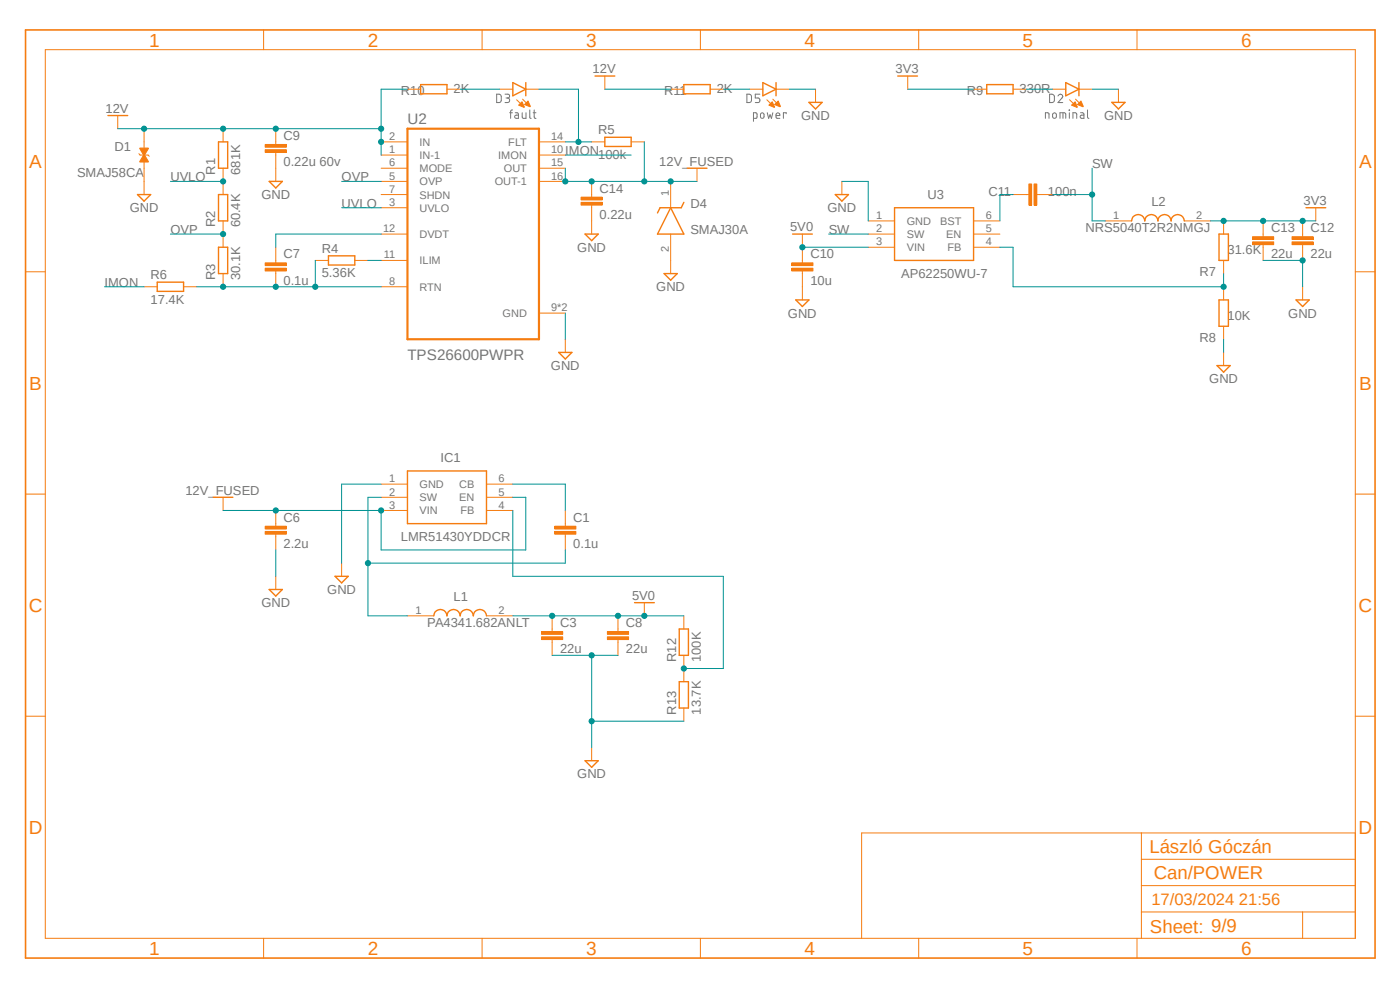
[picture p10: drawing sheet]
<svg xmlns="http://www.w3.org/2000/svg" width="297mm" height="210mm" viewBox="0 0 297 210" stroke-linecap="round" stroke-linejoin="round" font-family="sans-serif">
<path d="M4.9 6l287.2 197.9M292.1 6l-287.2 197.9" fill="none" stroke="#fff" stroke-width=".21"/>
<g fill="none" stroke="#757575" stroke-width=".21">
<path d="M105.4 20h.6l.3 .3v1l-.3 .4-.6 .1zM107.1 20h.6a.4 .4 0 0 1 .4 .4 .4 .4 0 0 1-.4 .4h-.3M158.5 20l.8 .2 .1 1.1a.44 .44 0 0 1-.5 .5h-.4zM161.2 20h-1v.8h.6a.5 .5 0 0 1 .4 .5 .5 .5 0 0 1-.4 .5h-.6M222.7 20h.7l.2 .3a1.41 1.41 0 0 1-.1 1.3l-.8 .2zM107.7 20.8a.49 .49 0 0 1 .4 .5 .49 .49 0 0 1-.4 .5h-.6M108.1 23.9h.6M108.7 23.3l-.2 .1-.2 .2v1.5M109.3 23.9l.6 .1 .1 .2v.9h-.7a.34 .34 0 0 1 0-.6l.7-.1M110.8 23.9v.9l.2 .3h.6v-1.2M112.4 23.3v1.7l.3 .1M113.1 23.9h.6"/>
<path d="M113.3 23.3v1.5l.2 .3h.2M159.9 25.1h.6l.1-.1-.1-1-.6-.1v1.8M161.4 24.1l.1-.1a.38 .38 0 0 1 .4 0 .38 .38 0 0 1 .2 .3v.4a.38 .38 0 0 1-.4 .4 .38 .38 0 0 1-.4-.4zM162.8 23.9l.3 1.2 .3-.8 .3 .8 .3-1.2M164.6 24.5h.8a.41 .41 0 0 0-.3-.5 .41 .41 0 0 0-.5 .3l.2 .8h.6M166.8 24.1v-.2h-.6v1.2M221.8 25.1v-1.2l.7 .2v1M223.4 24.1a.41 .41 0 0 1 .4-.2 .41 .41 0 0 1 .3 .4v.4a.4 .4 0 0 1-.4 .4 .4 .4 0 0 1-.4-.4zM224.5 20.4a.49 .49 0 0 1 .6-.4 .49 .49 0 0 1 .2 .8l-.8 1h1M224.9 25.1v-1.2l1 .1 .2 .2v.9M225.5 23.9v1.2M226.8 23.3l.1 .2z"/>
<path d="M226.9 23.9v1.2M227.6 25.1v-1.2l.8 .2v1M229.2 23.9l.6 .1 .2 .2v.9h-.5a.34 .34 0 0 1-.3-.3 .34 .34 0 0 1 .3-.4h.5M230.7 23.3v1.5l.3 .3"/>
</g>
<path d="M92 130.6a1.4 1.4 0 0 1 1.4-1.3 1.4 1.4 0 0 1 1.4 1.3 1.4 1.4 0 0 1 1.4-1.3 1.4 1.4 0 0 1 1.4 1.3 1.4 1.4 0 0 1 1.4-1.3 1.4 1.4 0 0 1 1.4 1.3 1.4 1.4 0 0 1 1.4-1.3 1.4 1.4 0 0 1 1.4 1.3M124.1 161.4h2.8l-1.4 1.4z" fill="none" stroke="#f57c10" stroke-width=".3"/>
<path d="M86.4 130.6h5.6M103.2 130.6h5.6M131.1 133.4v.6M131.1 135.7v.5M125.5 158.6v2.8" fill="none" stroke="#f57c10" stroke-width=".21"/>
<path d="M128.9 135.1h4.4v.6h-4.4z" fill-rule="evenodd" fill="#f57c10"/>
<path d="M128.9 135.1h4.4v.6h-4.4z" fill="none" stroke="#f57c10" stroke-width=".21"/>
<path d="M128.9 134h4.4v.6h-4.4z" fill-rule="evenodd" fill="#f57c10"/>
<path d="M117.1 133.4v.6M117.1 135.7v.5M128.9 134h4.4v.6h-4.4zM131.1 130.6v2.8M131.1 136.2v2.8" fill="none" stroke="#f57c10" stroke-width=".21"/>
<path d="M114.9 135.1h4.5v.6h-4.5z" fill-rule="evenodd" fill="#f57c10"/>
<path d="M114.9 135.1h4.5v.6h-4.5z" fill="none" stroke="#f57c10" stroke-width=".21"/>
<path d="M114.9 134h4.5v.6h-4.5z" fill-rule="evenodd" fill="#f57c10"/>
<g fill="none" stroke="#f57c10" stroke-width=".21">
<path d="M9.6 10.5h277.9v188.6h-277.9zM55.9 6.3v4.2M102.3 6.3v4.2M148.6 6.3v4.2M194.9 6.3v4.2M241.2 6.3v4.2M178.6 38.5v2.8M5.4 57.7h4.2M170.2 49.7v2.8M170.2 55.2v.6M170.2 57.4v.6M184.2 46.9h5.6"/>
<path d="M184.2 49.7h5.6M184.2 52.5h5.6M206.5 46.9h5.6M206.5 49.7h5.6M206.5 52.5h5.6M234.5 46.9h5.6M251.2 46.9h5.6M287.5 57.7h4.2M5.4 104.8h4.2M47.3 105.5v2.8M287.5 104.8h4.2M58.5 122.3v2.8"/>
<path d="M114.9 134h4.5v.6h-4.5zM117.1 130.6v2.8M117.1 136.2v2.8M136.7 127.8v2.8M5.4 151.9h4.2M287.5 151.9h4.2M242.1 176.7v22.4M287.5 176.7h-104.7v22.4M55.9 199.1v4.1M102.3 199.1v4.1M148.6 199.1v4.1M194.9 199.1v4.1"/>
<path d="M241.2 199.1v4.1M242.1 193.5h45.4M242.1 187.9h45.4M242.1 182.3h45.4M276.4 193.5v5.6"/>
</g>
<path d="M168.1 49.7h4.2M177.2 41.3h2.8l-1.4 1.4zM189.8 44.1h16.7v11.1h-16.7zM240.1 46.9a1.4 1.4 0 0 1 1.4-1.4 1.4 1.4 0 0 1 1.4 1.4 1.4 1.4 0 0 1 1.4-1.4 1.4 1.4 0 0 1 1.4 1.4 1.4 1.4 0 0 1 1.4-1.4 1.4 1.4 0 0 1 1.4 1.4 1.4 1.4 0 0 1 1.4-1.4 1.4 1.4 0 0 1 1.3 1.4M45.2 105.5h4.2M57.1 125.1h2.8l-1.4 1.3zM134.6 127.8h4.2" fill="none" stroke="#f57c10" stroke-width=".3"/>
<path d="M5.4 6.3h286.3v196.9h-286.3z" fill="none" stroke="#f57c10" stroke-width=".34"/>
<path d="M168 56.9h4.5v.6h-4.5z" fill-rule="evenodd" fill="#f57c10"/>
<path d="M168 56.9h4.5v.6h-4.5z" fill="none" stroke="#f57c10" stroke-width=".21"/>
<path d="M168 55.8h4.5v.5h-4.5z" fill-rule="evenodd" fill="#f57c10"/>
<path d="M168 55.8h4.5v.5h-4.5zM170.2 52.5v2.7M170.2 58v5.6M217.7 41.3h.6M220 41.3h.5" fill="none" stroke="#f57c10" stroke-width=".21"/>
<path d="M168.8 63.6h2.8l-1.4 1.4z" fill="none" stroke="#f57c10" stroke-width=".3"/>
<path d="M219.4 39h.6v4.5h-.6z" fill-rule="evenodd" fill="#f57c10"/>
<path d="M219.4 39h.6v4.5h-.6z" fill="none" stroke="#f57c10" stroke-width=".21"/>
<path d="M218.3 39h.6v4.5h-.6z" fill-rule="evenodd" fill="#f57c10"/>
<path d="M218.3 39h.6v4.5h-.6zM214.9 41.3h2.8M220.5 41.3h2.8M276.4 49.7v.5M276.4 51.9v.6M276.4 60.8v2.8" fill="none" stroke="#f57c10" stroke-width=".21"/>
<path d="M275 63.6h2.7l-1.3 1.4z" fill="none" stroke="#f57c10" stroke-width=".3"/>
<path d="M274.1 51.3h4.5v.6h-4.5z" fill-rule="evenodd" fill="#f57c10"/>
<path d="M274.1 51.3h4.5v.6h-4.5z" fill="none" stroke="#f57c10" stroke-width=".21"/>
<path d="M274.1 50.2h4.5v.6h-4.5z" fill-rule="evenodd" fill="#f57c10"/>
<path d="M268 49.7v.5M268 51.9v.6M274.1 50.2h4.5v.6h-4.5zM276.4 46.9v2.8M276.4 52.5v2.7" fill="none" stroke="#f57c10" stroke-width=".21"/>
<path d="M265.7 51.3h4.5v.6h-4.5z" fill-rule="evenodd" fill="#f57c10"/>
<path d="M265.7 51.3h4.5v.6h-4.5z" fill="none" stroke="#f57c10" stroke-width=".21"/>
<path d="M265.7 50.2h4.5v.6h-4.5z" fill-rule="evenodd" fill="#f57c10"/>
<g fill="none" stroke="#f57c10" stroke-width=".21">
<path d="M47.3 27.3v2.8M47.3 35.7v5.6M47.3 46.9v5.6M47.3 58v2.8M58.5 55.2v.6M58.5 57.4v.6M259.6 46.9v2.8M259.6 55.2v2.8M265.7 50.2h4.5v.6h-4.5zM268 46.9v2.8M268 52.5v2.7M279.1 44.1v2.8"/>
<path d="M259.6 60.8v2.8M259.6 69.2v2.8M259.6 74.8v2.8"/>
</g>
<path d="M46.4 30.1h1.9v5.6h-1.9zM46.4 41.3h1.9v5.6h-1.9zM46.4 52.5h1.9v5.5h-1.9zM258.6 49.7h2v5.5h-2zM277.1 44.1h4.2M258.2 77.6h2.8l-1.4 1.4zM258.6 63.6h2v5.6h-2z" fill="none" stroke="#f57c10" stroke-width=".3"/>
<path d="M56.3 56.9h4.4v.6h-4.4z" fill-rule="evenodd" fill="#f57c10"/>
<path d="M56.3 56.9h4.4v.6h-4.4z" fill="none" stroke="#f57c10" stroke-width=".21"/>
<path d="M56.3 55.8h4.4v.5h-4.4z" fill-rule="evenodd" fill="#f57c10"/>
<g fill="none" stroke="#f57c10" stroke-width=".21">
<path d="M58.5 30.1v.5M58.5 32.3v.6M125.5 30.1h2.8M133.9 30.1h2.8M142.3 38.5v5.6M56.3 55.8h4.4v.5h-4.4zM58.5 52.5v2.7M58.5 58v2.8M66.9 55.2h2.8M75.3 55.2h2.8M142.3 49.7v8.3M30.6 60.8h2.8"/>
<path d="M38.9 60.8h2.8M119.9 72v2.8"/>
</g>
<path d="M128.3 29.1h5.6v2h-5.6zM33.4 59.9h5.5v1.9h-5.5zM69.7 54.3h5.6v1.9h-5.6zM140.9 58h2.8l-1.4 1.4zM142.3 44.1l2.8 5.6h-5.6zM145.1 42.9l-.6 1.2h-4.5l-.5 1.1M118.5 74.8h2.8l-1.4 1.4z" fill="none" stroke="#f57c10" stroke-width=".3"/>
<path d="M56.3 31.7h4.4v.6h-4.4z" fill-rule="evenodd" fill="#f57c10"/>
<path d="M56.3 31.7h4.4v.6h-4.4z" fill="none" stroke="#f57c10" stroke-width=".21"/>
<path d="M56.3 30.6h4.4v.6h-4.4z" fill-rule="evenodd" fill="#f57c10"/>
<path d="M56.3 30.6h4.4v.6h-4.4zM58.5 27.3v2.8M58.5 32.9v2.8M125.5 41.3v.5M125.5 43.5v.6" fill="none" stroke="#f57c10" stroke-width=".21"/>
<path d="M123.3 42.9h4.5v.6h-4.5z" fill-rule="evenodd" fill="#f57c10"/>
<path d="M123.3 42.9h4.5v.6h-4.5z" fill="none" stroke="#f57c10" stroke-width=".21"/>
<path d="M123.3 41.8h4.5v.6h-4.5z" fill-rule="evenodd" fill="#f57c10"/>
<path d="M58.5 35.7v2.8M125.5 38.5v2.8M123.3 41.8h4.5v.6h-4.5zM125.5 44.1v5.6" fill="none" stroke="#f57c10" stroke-width=".21"/>
<path d="M57.1 38.5h2.8l-1.4 1.4zM124.1 49.7h2.8l-1.4 1.4z" fill="none" stroke="#f57c10" stroke-width=".3"/>
<path d="M30.6 32.7l.9 1.7h-1.8z" fill-rule="evenodd" fill="#f57c10"/>
<path d="M29.7 32.9h1.7M30.6 32.7l.9 1.7h-1.8z" fill="none" stroke="#f57c10" stroke-width=".21"/>
<path d="M29.7 31.4h1.8l-.9 1.7z" fill-rule="evenodd" fill="#f57c10"/>
<path d="M106 18.9h2.8M111.5 18.9h2.8M25 24.5v2.8M29.5 32.6l.2 .3M29.7 31.4h1.8l-.9 1.7zM30.6 27.3v4.2M30.6 34.3v7M31.4 32.9l.3 .2M109.6 21.2l1.6 1.5M110.9 21l1.5 1.6M147.9 35.7v2.8" fill="none" stroke="#f57c10" stroke-width=".21"/>
<path d="M108.8 17.5l2.7 1.4-2.7 1.4zM111.5 17.5v2.8M22.9 24.5h4.2M145.8 35.7h4.2M29.2 41.3h2.8l-1.4 1.4z" fill="none" stroke="#f57c10" stroke-width=".3"/>
<path d="M110 22.3l.7-.7 .6 1.1z" fill-rule="evenodd" fill="#f57c10"/>
<path d="M110 22.3l.7-.7 .6 1.1z" fill="none" stroke="#f57c10" stroke-width=".21"/>
<path d="M112 21.4l.5 1.2h-.1l-1.1-.4z" fill-rule="evenodd" fill="#f57c10"/>
<path d="M86.4 18.9h2.8M94.8 18.9h2.8M223.3 18.9h2.8M228.9 18.9h2.8M112 21.4l.5 1.2h-.1l-1.1-.4zM226.9 21.2l1.6 1.5M228.2 21l1.5 1.6" fill="none" stroke="#f57c10" stroke-width=".21"/>
<path d="M89.2 17.9h5.6v2h-5.6zM226.1 17.5l2.8 1.4-2.8 1.4zM228.9 17.5v2.8" fill="none" stroke="#f57c10" stroke-width=".3"/>
<path d="M227.3 22.3l.8-.7 .5 1.1z" fill-rule="evenodd" fill="#f57c10"/>
<path d="M227.3 22.3l.8-.7 .5 1.1z" fill="none" stroke="#f57c10" stroke-width=".21"/>
<path d="M229.3 21.4l.5 1.2h-.1l-1.1-.4z" fill-rule="evenodd" fill="#f57c10"/>
<path d="M128.3 16.1v2.8M142.3 18.9h2.8M150.7 18.9h2.8M173 18.9v2.8M192.6 16.1v2.8M206.5 18.9h2.8M214.9 18.9h2.8M237.3 18.9v2.8M229.3 21.4l.5 1.2h-.1l-1.1-.4zM58.5 111.1v.5M58.5 113.3v.6" fill="none" stroke="#f57c10" stroke-width=".21"/>
<path d="M126.2 16.1h4.2M145.1 17.9h5.6v2h-5.6zM190.5 16.1h4.1M209.3 17.9h5.6v2h-5.6zM171.6 21.7h2.8l-1.4 1.4zM235.9 21.7h2.8l-1.4 1.4z" fill="none" stroke="#f57c10" stroke-width=".3"/>
<path d="M56.3 112.7h4.4v.6h-4.4z" fill-rule="evenodd" fill="#f57c10"/>
<path d="M56.3 112.7h4.4v.6h-4.4z" fill="none" stroke="#f57c10" stroke-width=".21"/>
<path d="M56.3 111.6h4.4v.6h-4.4z" fill-rule="evenodd" fill="#f57c10"/>
<path d="M159 18.9h2.8M164.6 18.9h2.8M162.7 21.2l1.5 1.5M164 21l1.5 1.6M56.3 111.6h4.4v.6h-4.4zM58.5 108.3v2.8M58.5 113.9v2.8" fill="none" stroke="#f57c10" stroke-width=".21"/>
<path d="M161.8 17.5l2.8 1.4-2.8 1.4zM164.6 17.5v2.8" fill="none" stroke="#f57c10" stroke-width=".3"/>
<path d="M163.1 22.3l.7-.7 .5 1.1z" fill-rule="evenodd" fill="#f57c10"/>
<path d="M163.1 22.3l.7-.7 .5 1.1z" fill="none" stroke="#f57c10" stroke-width=".21"/>
<path d="M164.3 22.2l.8-.8 .5 1.2z" fill-rule="evenodd" fill="#f57c10"/>
<g fill="none" stroke="#f57c10" stroke-width=".21">
<path d="M80.9 30.1h5.5M80.9 32.9h5.5M80.9 35.7h5.5M80.9 38.5h5.5M114.3 30.1h5.6M114.3 32.9h5.6M114.3 35.7h5.6M114.3 38.5h5.6M164.3 22.2l.8-.8 .5 1.2zM80.9 41.3h5.5M80.9 44.1h5.5M80.9 49.7h5.5"/>
<path d="M80.9 55.2h5.5M80.9 60.8h5.5M114.3 66.4h5.6M72.5 119.5v2.8M80.9 102.7h5.5M80.9 105.5h5.5M80.9 108.3h5.5M103.2 102.7h5.6M103.2 105.5h5.6M103.2 108.3h5.6M119.9 111.1v.5M119.9 113.3v.6"/>
</g>
<path d="M86.4 27.3h27.9v44.7h-27.9z" fill="none" stroke="#f57c10" stroke-width=".47"/>
<path d="M86.4 99.9h16.8v11.2h-16.8zM71.1 122.3h2.8l-1.4 1.4z" fill="none" stroke="#f57c10" stroke-width=".3"/>
<path d="M117.7 112.7h4.5v.6h-4.5z" fill-rule="evenodd" fill="#f57c10"/>
<path d="M117.7 112.7h4.5v.6h-4.5z" fill="none" stroke="#f57c10" stroke-width=".21"/>
<path d="M117.7 111.6h4.5v.6h-4.5z" fill-rule="evenodd" fill="#f57c10"/>
<path d="M117.7 111.6h4.5v.6h-4.5zM119.9 108.3v2.8M119.9 113.9v2.8M145.1 130.6v2.8M145.1 139v5.6M145.1 150.2v2.8" fill="none" stroke="#f57c10" stroke-width=".21"/>
<path d="M144.1 133.4h1.9v5.6h-1.9zM144.1 144.6h1.9v5.6h-1.9z" fill="none" stroke="#f57c10" stroke-width=".3"/>
<path d="M117.1 139h14M125.5 139v14" fill="none" stroke="#009292" stroke-width=".21"/>
<circle cx="125.5" cy="139" r=".55" fill="#009292"/>
<g fill="none" stroke="#009292" stroke-width=".21">
<path d="M125.5 153v5.6"/>
<circle cx="125.5" cy="139" r=".55"/>
</g>
<circle cx="125.5" cy="153" r=".55" fill="#009292"/>
<g fill="none" stroke="#009292" stroke-width=".21">
<path d="M178.6 38.5h5.6v8.4M268 55.2h8.4v5.6M58.5 116.7v5.6M125.5 153h19.6"/>
<circle cx="125.5" cy="153" r=".55"/>
</g>
<circle cx="276.4" cy="55.2" r=".55" fill="#009292"/>
<g fill="none" stroke="#009292" stroke-width=".21">
<path d="M167.4 18.9h5.6M231.7 18.9h5.6M119.9 66.4v5.6M259.6 72v2.8M80.9 102.7h-8.4v16.8M108.8 130.6h27.9"/>
<circle cx="276.4" cy="55.2" r=".55"/>
</g>
<circle cx="117.1" cy="130.6" r=".55" fill="#009292"/>
<circle cx="117.1" cy="130.6" r=".55" fill="none" stroke="#009292" stroke-width=".21"/>
<circle cx="131.1" cy="130.6" r=".55" fill="#009292"/>
<g fill="none" stroke="#009292" stroke-width=".21">
<path d="M136.7 130.6h8.4"/>
<circle cx="131.1" cy="130.6" r=".55"/>
</g>
<circle cx="136.7" cy="130.6" r=".55" fill="#009292"/>
<g fill="none" stroke="#009292" stroke-width=".21">
<path d="M170.2 52.5h14"/>
<circle cx="136.7" cy="130.6" r=".55"/>
</g>
<circle cx="170.2" cy="52.5" r=".55" fill="#009292"/>
<g fill="none" stroke="#009292" stroke-width=".21">
<path d="M108.8 105.5h2.7v11.2h-30.6v-8.4h-33.6"/>
<circle cx="170.2" cy="52.5" r=".55"/>
</g>
<circle cx="58.5" cy="108.3" r=".55" fill="#009292"/>
<circle cx="58.5" cy="108.3" r=".55" fill="none" stroke="#009292" stroke-width=".21"/>
<circle cx="80.9" cy="108.3" r=".55" fill="#009292"/>
<g fill="none" stroke="#009292" stroke-width=".21">
<path d="M119.9 38.5h22.4M136.7 30.1v8.4"/>
<circle cx="80.9" cy="108.3" r=".55"/>
</g>
<circle cx="136.7" cy="38.5" r=".55" fill="#009292"/>
<g fill="none" stroke="#009292" stroke-width=".21">
<path d="M142.3 38.5h5.6"/>
<circle cx="136.7" cy="38.5" r=".55"/>
</g>
<circle cx="142.3" cy="38.5" r=".55" fill="#009292"/>
<circle cx="142.3" cy="38.5" r=".55" fill="none" stroke="#009292" stroke-width=".21"/>
<circle cx="125.5" cy="38.5" r=".55" fill="#009292"/>
<g fill="none" stroke="#009292" stroke-width=".21">
<path d="M119.9 35.7v2.8"/>
<circle cx="125.5" cy="38.5" r=".55"/>
</g>
<circle cx="119.9" cy="38.5" r=".55" fill="#009292"/>
<g fill="none" stroke="#009292" stroke-width=".21">
<path d="M231.7 35.7v11.2h2.8M175.8 49.7h8.4M223.3 41.3h8.4"/>
<circle cx="119.9" cy="38.5" r=".55"/>
</g>
<circle cx="231.7" cy="41.3" r=".55" fill="#009292"/>
<g fill="none" stroke="#009292" stroke-width=".21">
<path d="M214.9 41.3h-2.8v5.6M259.6 46.9h19.5"/>
<circle cx="231.7" cy="41.3" r=".55"/>
</g>
<circle cx="268" cy="46.9" r=".55" fill="#009292"/>
<circle cx="268" cy="46.9" r=".55" fill="none" stroke="#009292" stroke-width=".21"/>
<circle cx="276.4" cy="46.9" r=".55" fill="#009292"/>
<g fill="none" stroke="#009292" stroke-width=".21">
<path d="M256.8 46.9h2.8"/>
<circle cx="276.4" cy="46.9" r=".55"/>
</g>
<circle cx="259.6" cy="46.9" r=".55" fill="#009292"/>
<g fill="none" stroke="#009292" stroke-width=".21">
<path d="M192.6 18.9h13.9M212.1 52.5h2.8v8.3h44.7v-2.8"/>
<circle cx="259.6" cy="46.9" r=".55"/>
</g>
<circle cx="259.6" cy="60.8" r=".55" fill="#009292"/>
<g fill="none" stroke="#009292" stroke-width=".21">
<path d="M86.4 18.9h-5.5v8.4h-55.9"/>
<circle cx="259.6" cy="60.8" r=".55"/>
</g>
<circle cx="80.9" cy="27.3" r=".55" fill="#009292"/>
<circle cx="80.9" cy="27.3" r=".55" fill="none" stroke="#009292" stroke-width=".21"/>
<circle cx="58.5" cy="27.3" r=".55" fill="#009292"/>
<circle cx="58.5" cy="27.3" r=".55" fill="none" stroke="#009292" stroke-width=".21"/>
<circle cx="47.3" cy="27.3" r=".55" fill="#009292"/>
<circle cx="47.3" cy="27.3" r=".55" fill="none" stroke="#009292" stroke-width=".21"/>
<circle cx="30.6" cy="27.3" r=".55" fill="#009292"/>
<g fill="none" stroke="#009292" stroke-width=".21">
<path d="M80.9 27.3v5.6"/>
<circle cx="30.6" cy="27.3" r=".55"/>
</g>
<circle cx="80.9" cy="30.1" r=".55" fill="#009292"/>
<g fill="none" stroke="#009292" stroke-width=".21">
<path d="M128.3 18.9h14M66.9 55.2v5.6M41.7 60.8h39.2"/>
<circle cx="80.9" cy="30.1" r=".55"/>
</g>
<circle cx="66.9" cy="60.8" r=".55" fill="#009292"/>
<circle cx="66.9" cy="60.8" r=".55" fill="none" stroke="#009292" stroke-width=".21"/>
<circle cx="47.3" cy="60.8" r=".55" fill="#009292"/>
<circle cx="47.3" cy="60.8" r=".55" fill="none" stroke="#009292" stroke-width=".21"/>
<circle cx="58.5" cy="60.8" r=".55" fill="#009292"/>
<g fill="none" stroke="#009292" stroke-width=".21">
<path d="M72.5 38.5h8.4M36.2 49.7h11.1"/>
<circle cx="58.5" cy="60.8" r=".55"/>
</g>
<circle cx="47.3" cy="49.7" r=".55" fill="#009292"/>
<g fill="none" stroke="#009292" stroke-width=".21">
<path d="M36.2 38.5h11.1M72.5 44.1h8.4"/>
<circle cx="47.3" cy="49.7" r=".55"/>
</g>
<circle cx="47.3" cy="38.5" r=".55" fill="#009292"/>
<g fill="none" stroke="#009292" stroke-width=".21">
<path d="M114.3 18.9h8.4v11.2M119.9 32.9h14M119.9 30.1h5.6M78.1 55.2h2.8M80.9 49.7h-22.4v2.8M22.2 60.8h8.4"/>
<circle cx="47.3" cy="38.5" r=".55"/>
</g>
<circle cx="122.7" cy="30.1" r=".55" fill="#009292"/>
<g fill="none" stroke="#009292" stroke-width=".21">
<path d="M97.6 18.9h8.4M153.5 18.9h5.5M217.7 18.9h5.6M80.9 105.5h-2.8v25.1h8.3M119.9 116.7v2.8h-41.8"/>
<circle cx="122.7" cy="30.1" r=".55"/>
</g>
<circle cx="78.1" cy="119.5" r=".55" fill="#009292"/>
<g fill="none" stroke="#009292" stroke-width=".21">
<path d="M108.8 102.7h11.1v5.6M108.8 108.3v14h44.7v19.5h-8.4"/>
<circle cx="78.1" cy="119.5" r=".55"/>
</g>
<circle cx="145.1" cy="141.8" r=".55" fill="#009292"/>
<circle cx="145.1" cy="141.8" r=".55" fill="none" stroke="#009292" stroke-width=".21"/>
<g font-size="4" fill="#f57c10">
<text x="31.7" y="9.9">1</text>
<text x="78" y="9.9">2</text>
<text x="124.3" y="9.9">3</text>
<text x="170.6" y="9.9">4</text>
<text x="217" y="9.9">5</text>
<text x="263.3" y="9.9">6</text>
<text x="6.2" y="35.6">A</text>
<text x="288.3" y="35.6">A</text>
<text x="6.2" y="82.7">B</text>
<text x="288.3" y="82.7">B</text>
<text x="6.1" y="129.8">C</text>
<text x="288.2" y="129.8">C</text>
<text x="6.1" y="177">D</text>
<text x="288.2" y="177">D</text>
<text x="31.7" y="202.6">1</text>
<text x="78" y="202.6">2</text>
<text x="124.3" y="202.6">3</text>
<text x="170.6" y="202.6">4</text>
<text x="217" y="202.6">5</text>
<text x="263.3" y="202.6">6</text>
</g>
<g font-size="3.9" fill="#f57c10">
<text x="243.8" y="180.9">László Góczán</text>
<text x="244.8" y="186.5">Can/POWER</text>
<text x="244" y="197.8">Sheet: 9/9</text>
</g>
<text font-size="3.5" fill="#f57c10" x="244.3" y="192.1">17/03/2024 21:56</text>
<g font-size="3.2" fill="#757575">
<text x="86.4" y="26.2">U2</text>
<text x="86.4" y="76.4">TPS26600PWPR</text>
</g>
<g font-size="2.8" fill="#757575">
<text x="125.7" y="15.6">12V</text>
<text x="190" y="15.6">3V3</text>
<text x="22.4" y="24">12V</text>
<text x="85" y="20.1">R10</text>
<text x="96.2" y="19.8">2K</text>
<text x="140.9" y="20.1">R11</text>
<text x="152.1" y="19.8">2K</text>
<text x="205.1" y="20.1">R9</text>
<text x="216.3" y="19.8">330R</text>
<text x="60.2" y="29.7">C9</text>
<text x="126.9" y="28.4">R5</text>
<text x="170" y="25.5">GND</text>
<text x="234.2" y="25.5">GND</text>
<text x="24.3" y="32">D1</text>
<text x="60.2" y="35.3">0.22u 60v</text>
<text x="119.9" y="32.9">IMON</text>
<text x="126.9" y="33.7">100k</text>
<text x="139.9" y="35.1">12V_FUSED</text>
<text x="231.7" y="35.7">SW</text>
<text x="16.3" y="37.6">SMAJ58CA</text>
<text x="36.2" y="38.5">UVLO</text>
<text x="45.7" y="37.1" transform="rotate(-90 45.7 37.1)">R1</text>
<text x="51" y="37.1" transform="rotate(-90 51 37.1)">681K</text>
<text x="72.5" y="38.5">OVP</text>
<text x="127.2" y="40.9">C14</text>
<text x="209.7" y="41.5">C11</text>
<text x="222.3" y="41.5">100n</text>
<text x="27.5" y="45">GND</text>
<text x="55.5" y="42.2">GND</text>
<text x="72.5" y="44.1">UVLO</text>
<text x="127.2" y="46.4">0.22u</text>
<text x="146.5" y="44.1">D4</text>
<text x="175.6" y="45">GND</text>
<text x="196.8" y="42.2">U3</text>
<text x="244.3" y="43.6">L2</text>
<text x="276.6" y="43.5">3V3</text>
<text x="36.2" y="49.7">OVP</text>
<text x="45.7" y="48.3" transform="rotate(-90 45.7 48.3)">R2</text>
<text x="51" y="48.3" transform="rotate(-90 51 48.3)">60.4K</text>
<text x="68.3" y="53.6">R4</text>
<text x="122.5" y="53.4">GND</text>
<text x="146.5" y="49.7">SMAJ30A</text>
<text x="167.6" y="49.1">5V0</text>
<text x="175.8" y="49.7">SW</text>
<text x="230.3" y="49.2">NRS5040T2R2NMGJ</text>
<text x="260.4" y="53.8">31.6K</text>
<text x="269.7" y="49.2">C13</text>
<text x="278" y="49.2">C12</text>
<text x="32" y="59.2">R6</text>
<text x="45.7" y="59.4" transform="rotate(-90 45.7 59.4)">R3</text>
<text x="51" y="59.4" transform="rotate(-90 51 59.4)">30.1K</text>
<text x="60.2" y="54.8">C7</text>
<text x="68.3" y="58.8">5.36K</text>
<text x="171.9" y="54.8">C10</text>
<text x="191.2" y="59">AP62250WU-7</text>
<text x="254.5" y="58.6">R7</text>
<text x="269.7" y="54.8">22u</text>
<text x="278" y="54.8">22u</text>
<text x="22.2" y="60.8">IMON</text>
<text x="32" y="64.4">17.4K</text>
<text x="60.2" y="60.4">0.1u</text>
<text x="139.2" y="61.8">GND</text>
<text x="171.9" y="60.4">10u</text>
<text x="167.2" y="67.4">GND</text>
<text x="260.4" y="67.8">10K</text>
<text x="273.3" y="67.4">GND</text>
<text x="254.5" y="72.6">R8</text>
<text x="116.9" y="78.5">GND</text>
<text x="256.5" y="81.3">GND</text>
<text x="93.4" y="98.1">IC1</text>
<text x="39.3" y="104.9">12V_FUSED</text>
<text x="60.2" y="110.7">C6</text>
<text x="121.6" y="110.7">C1</text>
<text x="60.2" y="116.2">2.2u</text>
<text x="85" y="114.8">LMR51430YDDCR</text>
<text x="121.6" y="116.2">0.1u</text>
<text x="55.5" y="128.8">GND</text>
<text x="69.4" y="126">GND</text>
<text x="96.2" y="127.4">L1</text>
<text x="134.1" y="127.3">5V0</text>
<text x="90.6" y="133">PA4341.682ANLT</text>
<text x="118.8" y="133">C3</text>
<text x="132.8" y="133">C8</text>
<text x="118.8" y="138.6">22u</text>
<text x="132.8" y="138.6">22u</text>
<text x="143.4" y="140.4" transform="rotate(-90 143.4 140.4)">R12</text>
<text x="148.7" y="140.4" transform="rotate(-90 148.7 140.4)">100K</text>
<text x="143.4" y="151.6" transform="rotate(-90 143.4 151.6)">R13</text>
<text x="148.7" y="151.6" transform="rotate(-90 148.7 151.6)">13.7K</text>
<text x="122.5" y="165.1">GND</text>
</g>
<g font-size="2.3" fill="#757575">
<text x="82.6" y="29.7">2</text>
<text x="116.9" y="29.7">14</text>
<text x="82.6" y="32.5">1</text>
<text x="82.6" y="35.3">6</text>
<text x="89" y="30.9">IN</text>
<text x="89" y="33.7">IN-1</text>
<text x="105.7" y="33.7">IMON</text>
<text x="107.8" y="30.9">FLT</text>
<text x="116.9" y="32.5">10</text>
<text x="116.9" y="35.3">15</text>
<text x="82.6" y="38.1">5</text>
<text x="82.6" y="40.9">7</text>
<text x="89" y="36.5">MODE</text>
<text x="89" y="39.3">OVP</text>
<text x="104.9" y="39.3">OUT-1</text>
<text x="106.9" y="36.5">OUT</text>
<text x="116.9" y="38.1">16</text>
<text x="141.9" y="41.5" transform="rotate(-90 141.9 41.5)">1</text>
<text x="82.6" y="43.7">3</text>
<text x="89" y="42.1">SHDN</text>
<text x="89" y="44.9">UVLO</text>
<text x="185.9" y="46.5">1</text>
<text x="192.4" y="47.7">GND</text>
<text x="199.4" y="47.7">BST</text>
<text x="209.1" y="46.5">6</text>
<text x="236.2" y="46.5">1</text>
<text x="253.8" y="46.5">2</text>
<text x="81.3" y="49.3">12</text>
<text x="89" y="50.5">DVDT</text>
<text x="141.9" y="53.5" transform="rotate(-90 141.9 53.5)">2</text>
<text x="185.9" y="49.3">2</text>
<text x="185.9" y="52">3</text>
<text x="192.4" y="50.5">SW</text>
<text x="192.4" y="53.3">VIN</text>
<text x="200.7" y="50.5">EN</text>
<text x="201" y="53.3">FB</text>
<text x="209.1" y="49.3">5</text>
<text x="209.1" y="52">4</text>
<text x="81.5" y="54.8">11</text>
<text x="89" y="56.1">ILIM</text>
<text x="82.6" y="60.4">8</text>
<text x="89" y="61.6">RTN</text>
<text x="116.9" y="66">9*2</text>
<text x="106.6" y="67.3">GND</text>
<text x="82.6" y="102.3">1</text>
<text x="82.6" y="105.1">2</text>
<text x="82.6" y="107.9">3</text>
<text x="89" y="103.5">GND</text>
<text x="89" y="106.3">SW</text>
<text x="97.4" y="103.5">CB</text>
<text x="97.4" y="106.3">EN</text>
<text x="105.8" y="102.3">6</text>
<text x="105.8" y="105.1">5</text>
<text x="105.8" y="107.9">4</text>
<text x="89" y="109.1">VIN</text>
<text x="97.7" y="109.1">FB</text>
<text x="88.1" y="130.3">1</text>
<text x="105.7" y="130.3">2</text>
</g>
</svg>
